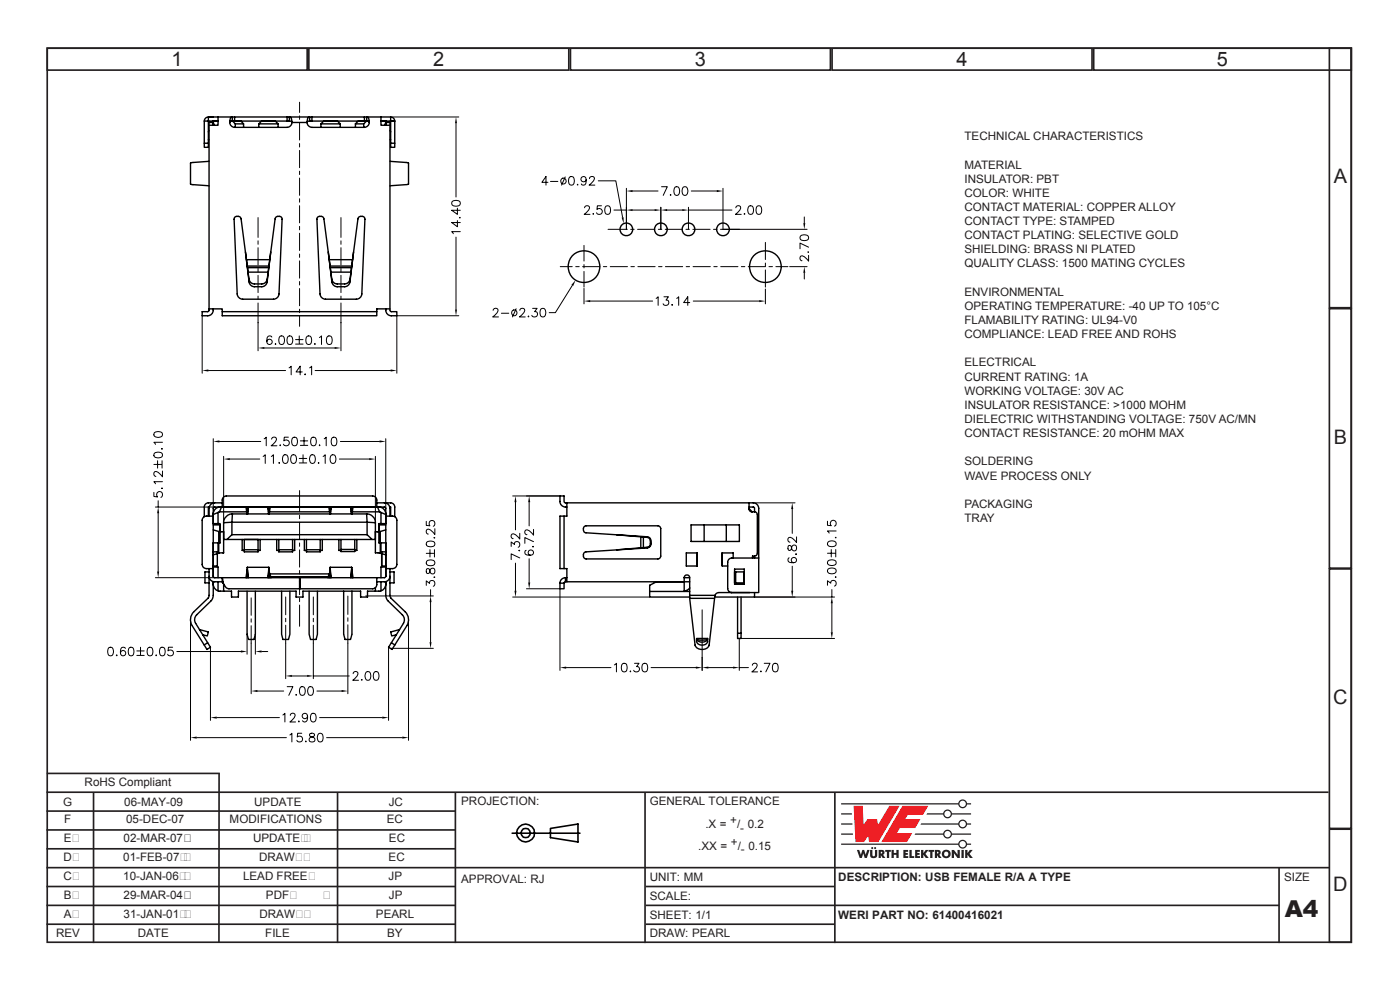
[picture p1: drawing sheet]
<svg xmlns="http://www.w3.org/2000/svg" width="297mm" height="210mm" viewBox="0 0 297 210" stroke-linecap="round" stroke-linejoin="round" font-family="sans-serif">
<g fill="none" stroke="#231f20" stroke-width=".35">
<path d="M10 10.2h276.7v189.7h-276.7zM10 10.2h55.2v4.7h-55.2zM65.5 10.2h55.2v4.7h-55.2zM121 10.2h55.2v4.7h-55.2zM176.5 10.2h55.2v4.7h-55.2zM232 10.2h54.7v4.7h-54.7zM282 10.2h4.7v55.1h-4.7zM282 65.5h4.7v55h-4.7zM282 120.7h4.7v55h-4.7zM9.8 168h272M9.8 176h86.7M9.8 172h86.7"/>
<path d="M9.9 164.1h36.7M19.8 168v32M46.5 164l-.1 36M71.6 168v32M96.6 168v32M136.8 168v32M177.1 168v32M282 175.9h4.7v24h-4.7zM9.8 192h86.7M9.8 188h86.7M9.8 196h86.7M9.8 184h272.2"/>
<path d="M9.8 180h86.7M137 192h134.3M137 188h40.1M137 196h40.1M271.3 184v16"/>
</g>
<g fill="none" stroke="#000" stroke-width=".34">
<path d="M108.6 176.7h14.4M116.8 175.7l5.8-.9v3.8l-5.8-.9z"/>
<circle cx="111.5" cy="176.7" r="1.88"/>
<circle cx="111.5" cy="176.7" r="1.02"/>
</g>
<g fill="#ee1d23">
<path d="M181.1 170.9h1.9l.2 4 .9-1.2h2l.2 1.3 2.4-4.1h2.1l-4.5 7.7h-1.9l-.2-1.3-.9 1.3h-1.8z"/>
<path d="M191.4 170.9h5.5l-1.1 1.9h-3.2l-.6 .9h3.3l-1.1 1.9h-3.3l-.6 1.1h3.2l-1.1 1.9h-5.4z"/>
</g>
<g fill="#231f20">
<path d="M181.8 180.3h.5l.3 1 .3-1h.4l.3 1 .4-1h.5l-.6 1.7h-.5l-.3-1-.3 1h-.4z"/>
<path d="M184.6 180.3h.5v1.2l.2 .1 .3-.1v-1.2h.5v1.1a.76 .76 0 0 1-.8 .6 .76 .76 0 0 1-.7-.6z"/>
<path d="M187.8 180.3h1.2v.4h-.4v1.3h-.5l.1-1.3h-.4z"/>
<path d="M189.1 180.3h.5v.6h.6v-.6h.5l-.1 1.7h-.4v-.7h-.6v.7h-.5z"/>
<path d="M191.6 180.3h1.1v.4h-.6v.2h.5v.4h-.5v.3h.6v.4h-1.1z"/>
<path d="M192.9 180.3h.5v1.3h.5v.4h-1z"/>
<path d="M194.1 180.3h1v.4h-.5v.2h.5v.4h-.5v.3h.6v.4h-1.1z"/>
<path d="M195.4 180.3h.5v.7l.5-.7h.6l-.7 .8 .7 .9h-.6l-.5-.7v.7h-.5z"/>
<path d="M197 180.3h1.2v.4h-.4v1.3h-.5v-1.3h-.3z"/>
<path d="M201.9 180.3h.5l.8 1-.1-1h.5v1.7h-.5l-.7-1.1v1.1h-.5z"/>
<path d="M204 180.3h.5v1.7h-.5z"/>
<path d="M204.7 180.3h.5v.7l.5-.7h.6l-.6 .8 .7 .9h-.6l-.6-.7v.7h-.5z"/>
<circle cx="185" cy="179.9" r=".22"/>
<circle cx="185.7" cy="179.9" r=".22"/>
</g>
<g fill="#231f20">
<path d="M186.4 180.3h.5a.55 .55 0 0 1 .7 .3 .55 .55 0 0 1-.3 .7l.5 .7h-.5l-.4-.6v.6h-.5zM186.9 180.7v.3h.2v-.2z" fill-rule="evenodd"/>
<path d="M198.3 180.3h.6a.55 .55 0 0 1 .6 .3 .55 .55 0 0 1-.2 .7l.4 .7h-.5l-.4-.6v.6h-.5zM198.8 180.7v.3h.2l.1-.2z" fill-rule="evenodd"/>
<path d="M199.8 181.1a.95 .95 0 0 1 1.9 0 .95 .95 0 0 1-1.9 0zM200.3 181.2a.5 .5 0 0 0 1 0 .5 .5 0 0 0-1 0z" fill-rule="evenodd"/>
</g>
<path d="M178.4 176.9h2.6M178.4 174.8h2.4M178.4 172.6h2.3" fill="none" stroke="#231f20" stroke-width=".27"/>
<g fill="#231f20">
<path d="M203.5 170.5a.7 .7 0 0 1 1.4 0 .7 .7 0 0 1-1.4 0zM178.4 170.4h24.9a.94 .94 0 0 1 .9-.8 .94 .94 0 0 1 1 .8h.8v.2h-.8a.94 .94 0 0 1-1 .9 .94 .94 0 0 1-.9-.9h-24.9z" fill-rule="evenodd"/>
<path d="M200.3 172.6a.7 .7 0 0 1 1.4 0 .7 .7 0 0 1-1.4 0zM196.7 172.5h3.4a.94 .94 0 0 1 .9-.8 .94 .94 0 0 1 1 .8h4v.3h-4a.94 .94 0 0 1-1 .8 .94 .94 0 0 1-.9-.8h-3.6z" fill-rule="evenodd"/>
<path d="M203.5 174.8a.7 .7 0 0 1 1.4 0 .7 .7 0 0 1-1.4 0zM195.4 174.7h7.9a.94 .94 0 0 1 .9-.9 .94 .94 0 0 1 1 .9h.8v.2h-.8a.94 .94 0 0 1-1 .8 .94 .94 0 0 1-.9-.8h-8z" fill-rule="evenodd"/>
<path d="M200.3 176.9a.7 .7 0 0 1 1.4 0 .7 .7 0 0 1-1.4 0zM194.2 176.8h5.9a.94 .94 0 0 1 .9-.8 .94 .94 0 0 1 1 .8h4v.3h-4a.94 .94 0 0 1-1 .8 .94 .94 0 0 1-.9-.8h-6.1z" fill-rule="evenodd"/>
<path d="M203.5 179.1a.7 .7 0 0 1 1.4 0 .7 .7 0 0 1-1.4 0zM178.4 178.9h24.9a.94 .94 0 0 1 .9-.8 .94 .94 0 0 1 1 .8h.8v.3h-.8a.94 .94 0 0 1-1 .8 .94 .94 0 0 1-.9-.8h-24.9z" fill-rule="evenodd"/>
</g>
<g fill="none" stroke="#000" stroke-width=".21">
<path d="M63.5 21.7v2.2M63.5 24.6v.7M63.5 26v3.7M63.5 30.4v.8M63.5 31.9v3.7M63.5 36.3v.7M63.5 37.8v3.6M82.9 24.8h14.4M96.7 26.1v15.7M116.3 38.7h-1.3l.8-1.3v1.9M116.8 38.5h1.5M119.9 37.5l-.8 1.8"/>
<path d="M120.9 37.5a.6 .6 0 0 1 .9 .3 .92 .92 0 0 1-.7 1.5 1.14 1.14 0 0 1-.2-1.8zM122.5 39.1v.2zM124.4 38.1a.56 .56 0 0 1-.6 .5 .56 .56 0 0 1-.6-.6 .56 .56 0 0 1 .6-.6 .74 .74 0 0 1 .6 1.1l-.1 .4a.53 .53 0 0 1-.5 .4 .53 .53 0 0 1-.5-.3M125.1 37.9a.55 .55 0 0 1 .4-.5 .55 .55 0 0 1 .6 .3l-.4 .9-.7 .7h1.2M126.9 38.4h3.7l1.5 7.7M132.9 39.9v8.7M140.3 39.6h1.3l-.9 1.8M143.2 39.7a.58 .58 0 0 1 .9 .3 .93 .93 0 0 1-.6 1.4 1.2 1.2 0 0 1-.3-1.7zM145 39.7a.58 .58 0 0 1 .8 .3 .85 .85 0 0 1 .1 1 .85 .85 0 0 1-.9 .3 1.43 1.43 0 0 1 0-1.6zM153.4 39.9v8.7M54.7 46.2v4.2M54.7 51.1v.7"/>
<path d="M54.7 52.5v3.7M54.7 56.9v.8M54.7 58.4v3.7M63.5 42.1v.8M63.5 43.6v3.7M63.5 48v.8M63.5 49.5v3.6M63.5 53.9v.7M63.5 55.3v3.7M63.5 59.7v.8M72.3 46.2v4.2M72.3 51.1v.7"/>
<path d="M72.3 52.5v3.7M72.3 56.9v.8M72.3 58.4v3.7M95.9 42.8a1.16 1.16 0 0 1 1.7 .2v.2a1.04 1.04 0 0 1-1.8 0zM96.7 50.3v15.4M97 46.8v1.3l-1.2-.9h1.8M97 44.2v1.3l-1.2-.9h1.8M97.5 46.2h.1zM97.6 49.1h-1.8l.4 .5M118.9 56.6h2.5M122.1 56.6h.8M123.6 56.6h3.7"/>
<path d="M123.9 52.1v3.3M123.9 56.1v.7M123.9 57.6v3.3M124 44.1a.55 .55 0 0 1 .5-.5 .55 .55 0 0 1 .6 .4l-.4 .8-.8 .7h1.3M125.8 45.4h.1zM127.6 43.6h-.9l-.1 .8a.65 .65 0 0 1 1 0 .65 .65 0 0 1-.1 1 .65 .65 0 0 1-.9-.3M128 56.6h.7M128.5 43.7a.62 .62 0 0 1 .9 .3 .92 .92 0 0 1-.6 1.5 1.17 1.17 0 0 1-.3-1.8zM129 48.6h4.1M129.5 56.6h3.6M130.2 44.6h2.7M133.8 48.6h.7"/>
<path d="M133.8 56.6h.8M134.2 44.6h4.7M134.2 40.5h5.4M135.3 48.6h3.6M135.3 56.6h3.7M139.7 48.6h.7M139.7 56.6h.7M140.2 44v4.6M141.1 48.6h3.7M141.2 56.6h3.6M141.5 44.6h3.2M142.2 41.3h.1z"/>
<path d="M145.5 48.6h.7M145.6 56.6h.7M146.1 44.6h9.2M146.1 44v4.6M146.6 40.5h5.5M147 48.6h3.6M147 56.6h3.7M151.4 48.6h.7M151.4 56.6h.7M152.8 48.6h18.4M152.9 56.6h3.7M156.1 44.1a.53 .53 0 0 1 .5-.5 .53 .53 0 0 1 .5 .4l-.4 .8-.7 .7h1.3"/>
<path d="M157.3 56.6h.7M157.8 45.4h.2zM158.9 43.7a.6 .6 0 0 1 .9 .3 .92 .92 0 0 1-.6 1.5 1.14 1.14 0 0 1-.3-1.8zM160.6 43.7a.6 .6 0 0 1 .9 .3 .92 .92 0 0 1-.6 1.5 1.18 1.18 0 0 1-.3-1.8zM162.4 55.8v.8h-3.7M162.4 51.4v3.7M162.4 57.3v3.6M163.1 56.6h.8M164.6 56.6h2.6M167.5 56.6h3.7M169.8 50.1a1.14 1.14 0 0 1 1.7 .2v.2a1.04 1.04 0 0 1-1.8 0zM170.6 46v1.3"/>
<path d="M170.6 57.9v1.3M171.4 53.5h.1zM171.5 54.2v1.2l-.6-.7-.9-.4a.55 .55 0 0 0-.3 .5 .55 .55 0 0 0 .4 .5M171.5 52.4l-1.8-.8v1.2M42.9 67v12.2M44.2 78.6h16.4M54.7 62.8v.7M54.7 64.3v10.1M56.1 73.8h14.9M57.7 71.5a.54 .54 0 0 0-.5-.3 .54 .54 0 0 0-.5 .4 1.42 1.42 0 0 0 .1 1.4l.4 .1a.57 .57 0 0 0 .5-.6 .57 .57 0 0 0-.5-.6 .57 .57 0 0 0-.6 .6M58.4 73h.1zM59.4 71.3a.59 .59 0 0 1 .9 .3 .92 .92 0 0 1-.6 1.5 1.18 1.18 0 0 1-.3-1.8z"/>
<path d="M61.1 71.3a.59 .59 0 0 1 .9 .3 .86 .86 0 0 1 .1 1 .86 .86 0 0 1-1 .4 1.44 1.44 0 0 1 0-1.7zM61.3 78l.5-.3v1.8M62.7 72h1.6M62.7 73h1.6M63.5 71.3v1.5M63.5 61.2v3.7M63.5 65.6v.7M63.5 67v2.2M64.1 78.9h-1.3l.9-1.2v1.8M64.6 79.4h.2zM65.2 71.3a.6 .6 0 0 1 .8 .3 .92 .92 0 0 1-.6 1.5 1.14 1.14 0 0 1-.2-1.8zM65.7 78l.4-.3v1.8"/>
<path d="M66.7 73h.2zM66.9 78.6h16M67.8 71.6l.4-.3v1.8M69.5 71.3a.6 .6 0 0 1 .9 .3 .92 .92 0 0 1-.6 1.5 1.14 1.14 0 0 1-.3-1.8zM72.3 62.8v.7M72.3 64.3v10.1M97.3 67h-13.1v12.2M104.6 65.8a.54 .54 0 0 1 .5-.4 .54 .54 0 0 1 .6 .4l-.5 .8-.7 .6h1.3M106.4 66.4h1.5M109.5 65.5l-.8 1.7M110.3 65.8a.54 .54 0 0 1 .5-.4 .54 .54 0 0 1 .5 .3l-.4 .9-.7 .6h1.2M112 67.1h.2z"/>
<path d="M113 65.4h.9l-.5 .7a.6 .6 0 0 1 .5 1 .6 .6 0 0 1-1.1-.2M114.8 65.5a.59 .59 0 0 1 .9 .2 .86 .86 0 0 1 .1 1.1 .86 .86 0 0 1-1 .3 1.44 1.44 0 0 1 0-1.6zM121.4 60.5l-3.6 5.8h-1.3M123.9 61.2v3.3M125.2 63.9h13.3M139.2 63.3l.4-.3v1.8M140.8 63h1l-.5 .7a.6 .6 0 0 1 .4 .9 .6 .6 0 0 1-1-.2M142.5 64.7h.2zM143.6 63.3l.4-.3v1.8M146.3 64.2h-1.3l.9-1.2v1.8M147.1 63.9h14M162.4 61.3v3.2"/>
<path d="M32.6 98.5h1.6M32.7 96.2a1.18 1.18 0 0 1 1.8 .2v.2a1.06 1.06 0 0 1-1.9 0zM32.7 91.8a1.16 1.16 0 0 1 1.8 .3v.2a1.04 1.04 0 0 1-1.9 0zM33.4 97.7v1.6M34.4 95.1v.2zM34.4 97.7v1.6M34.5 99.9v1.2l-.7-.7-.8-.4a.55 .55 0 0 0-.4 .6 .55 .55 0 0 0 .5 .5M34.5 93.8h-1.9l.4 .5M45.2 93.1v14.7M46.6 93.6h8.7M47.4 96.8v14.1M48.8 97.4h6.3"/>
<path d="M55.8 96.8l.5-.3v1.8M56 93.1l.5-.4v1.9M57.6 96.8l.4-.3v1.8M57.6 93.2a.53 .53 0 0 1 .5-.5 .53 .53 0 0 1 .5 .4l-.4 .8-.7 .7h1.2M59.1 98.2h.2zM59.4 94.5h.1zM60.2 96.5a.58 .58 0 0 1 .9 .3 .93 .93 0 0 1-.7 1.5 1.2 1.2 0 0 1-.2-1.8zM61.2 92.7h-.9l-.1 .8a.66 .66 0 0 1 1 0 .66 .66 0 0 1-.1 1 .66 .66 0 0 1-1-.3M61.9 96.5a.61 .61 0 0 1 .9 .3 .93 .93 0 0 1-.6 1.5 1.18 1.18 0 0 1-.3-1.8zM62.2 92.8a.6 .6 0 0 1 .8 .3 .92 .92 0 0 1-.6 1.5 1.14 1.14 0 0 1-.2-1.8zM63.5 97.2h1.6M63.5 98.2h1.6"/>
<path d="M63.7 93.5h1.6M63.7 94.5h1.6M64.3 96.5v1.5M64.5 92.7v1.6M65.9 96.5a.59 .59 0 0 1 .9 .3 .93 .93 0 0 1-.6 1.5 1.16 1.16 0 0 1-.3-1.8zM66.2 92.8a.6 .6 0 0 1 .8 .3 .92 .92 0 0 1-.6 1.5 1.18 1.18 0 0 1-.2-1.8zM67.5 98.2h.2zM67.8 94.4v.2zM68.5 96.8l.5-.3v1.8M68.8 93.1l.4-.4v1.9M70.3 96.5a.59 .59 0 0 1 .9 .3 .93 .93 0 0 1-.6 1.5 1.16 1.16 0 0 1-.3-1.8zM70.5 92.8a.6 .6 0 0 1 .9 .3 .92 .92 0 0 1-.6 1.5 1.18 1.18 0 0 1-.3-1.8z"/>
<path d="M72 97.4h6.3M72.2 93.6h8.3M79.6 96.8v14.1M81.8 93.1v14.7M32.6 104.4v.9l.8 .1a.66 .66 0 0 1 0-1 .66 .66 0 0 1 1 .1 .66 .66 0 0 1-.3 1M33 107.6h12.7M33.6 106.2v1.4M33.6 108.9v12.3M34.4 103.5v.2zM34.5 102.2h-1.9l.4 .4M63.5 104.1v4.5M63.5 109.3v.7"/>
<path d="M63.5 110.8v3.6M63.5 115.2v.7M63.5 116.6v3.7M90.4 110.6v.8l.8 .1a.65 .65 0 0 1 0-.9 .65 .65 0 0 1 1 .1 .65 .65 0 0 1-.3 .9M90.4 117.4h1.6M90.5 119a1.14 1.14 0 0 1 1.8 .3v.2a1.04 1.04 0 0 1-1.9 0zM90.5 115a1.18 1.18 0 0 1 1.8 .3v.2a1.06 1.06 0 0 1-1.9 0zM91.2 116.6v1.6M92.2 114v.2zM92.2 116.6v1.6M92.3 112.1v1.3l-.7-.8-.9-.4a.55 .55 0 0 0-.3 .6 .55 .55 0 0 0 .5 .5M108.4 115.9v-.9l.7 .5a.6 .6 0 0 1 1-.5 .6 .6 0 0 1-.2 1.1"/>
<path d="M108.8 105.2h10M109.4 106.5v5.9M109.4 119.5v5.8M110.1 116.8h.2zM110.3 118.4l-1.9-.9v1.2M110.3 113.1v1.2l-.7-.7-.8-.4a.53 .53 0 0 0-.4 .6 .53 .53 0 0 0 .5 .5M111.6 116.7a.53 .53 0 0 0-.2 .8 1.07 1.07 0 0 0 1.8-.3 .57 .57 0 0 0-.6-.6 .57 .57 0 0 0-.6 .6 .57 .57 0 0 0 .6 .6M112.3 106.5v5.1M112.3 118.5v5.1M113 116h.2zM113.2 114.9l-1.9-.9v1.3M113.2 112.3v1.2l-.7-.7-.8-.4a.53 .53 0 0 0-.4 .6 .53 .53 0 0 0 .5 .4"/>
<path d="M159.8 106.7h8.9M167.2 115.8a.61 .61 0 0 0 .4 1l.3-.3a.65 .65 0 0 1 .2-.7 .65 .65 0 0 1 .8 0l.1 .3a.6 .6 0 0 1-.4 .7 .71 .71 0 0 1-.7-.8 .38 .38 0 0 0-.7-.2zM167.4 118.3a.52 .52 0 0 0-.3 .5 .52 .52 0 0 0 .4 .5 1.07 1.07 0 0 0 1.5-.5 .56 .56 0 0 0-.5-.6 .56 .56 0 0 0-.6 .6 .56 .56 0 0 0 .5 .6M168.1 108v5.1M168.9 117.4v.2zM169 113.9v1.2l-.7-.7-.8-.4a.53 .53 0 0 0-.4 .5 .53 .53 0 0 0 .5 .5M175.5 110.6v.8l.8 .1a.65 .65 0 0 1 0-1 .65 .65 0 0 1 1 .1 .65 .65 0 0 1-.3 1M175.5 117.4h1.6M175.6 119a1.18 1.18 0 0 1 1.8 .3v.2a1.08 1.08 0 0 1-1.9 0zM175.6 115a1.14 1.14 0 0 1 1.8 .3v.1a1.06 1.06 0 0 1-1.9 0zM176.3 116.6v1.5M177.3 113.9v.2z"/>
<path d="M177.3 116.6v1.5M177.4 112.6h-1.9l.4 .5M23.1 137.4a.59 .59 0 0 1 .9 .2 .86 .86 0 0 1 .1 1.1 .86 .86 0 0 1-1 .3 1.44 1.44 0 0 1 0-1.6zM24.7 139h.2zM26.6 137.5a.52 .52 0 0 0-.5-.2 .52 .52 0 0 0-.5 .3 1.48 1.48 0 0 0 .2 1.4l.3 .1a.56 .56 0 0 0 .6-.6 .56 .56 0 0 0-.6-.5 .56 .56 0 0 0-.5 .5M27.5 137.4a.59 .59 0 0 1 .8 .2 .92 .92 0 0 1-.6 1.5 1.16 1.16 0 0 1-.2-1.7zM29 138.1h1.6M29 139h1.6M29.8 137.3v1.6M31.5 137.4a.6 .6 0 0 1 .8 .2 .92 .92 0 0 1-.6 1.5 1.14 1.14 0 0 1-.2-1.7zM33 122.5h12.9M33 139h.2z"/>
<path d="M34.1 137.4a.59 .59 0 0 1 .9 .2 .92 .92 0 0 1-.7 1.5 1.18 1.18 0 0 1-.2-1.7zM36.6 137.3h-.9v.8a.65 .65 0 0 1 .9 0 .65 .65 0 0 1-.1 .9 .65 .65 0 0 1-.9-.2M37.5 138.2h13.6M40.4 131.5v25.5M44.6 137.3v15.5M52.4 134.5v4.3M53.3 126.8v3.7M53.3 131.3v.7M53.3 132.7v14.5M54.2 134.5v4.3M55.5 138.2h1.3M60.6 126.6v3.8"/>
<path d="M60.6 131.2v.7M60.6 132.6v11.4M63.5 121v.8M63.5 122.5v3.6M63.5 126.9v.7M63.5 128.3v4.5M66.5 126.6v3.8M66.5 131.2v.7M66.5 132.6v11.4M73.8 126.4v3.9M73.8 131.1v.7M73.8 132.5v14.7"/>
<path d="M77.6 126.4h14.3M82.4 137.3v15.5M82.8 137.5h9.1M86.7 131.5v25.5M90.4 124.2v-1l.7 .5a.61 .61 0 0 1 .9-.5 .61 .61 0 0 1 .2 1l-.3 .2M90.5 120.7a.69 .69 0 0 0 .2 1l.4-.3a.67 .67 0 0 1 .2-.7 .67 .67 0 0 1 .8-.1l.2 .7a.52 .52 0 0 1-.6 .5 .52 .52 0 0 1-.5-.6l-.1-.3a.38 .38 0 0 0-.6-.2zM91.3 125.1v1.3M91.3 127.7v8.5M92.2 122.4v.1zM108.8 126.6h29M111.7 124.9h7.1v17.3M149 129.4v12.8"/>
<path d="M156.8 135.4v6.8M157.2 135.4h19.8M160.1 126.6h16.9M168.1 120.1v5.2M175.5 124.1v-.9l.7 .5a.61 .61 0 0 1 1-.4 .61 .61 0 0 1-.2 1M175.6 120.7a1.16 1.16 0 0 1 1.8 .3v.2a1.06 1.06 0 0 1-1.9 0zM176.5 125.1v1.5M176.5 128v6.1M177.2 122.4h.2zM41.7 156.5h19.1M46 152.2h13.3M54.6 146.6h5.6"/>
<path d="M60 151.7l.4-.4v1.8M60.9 145.7h1.2l-.8 1.8M61.5 155.9l.4-.4v1.9M61.6 151.8a.53 .53 0 0 1 .4-.5 .53 .53 0 0 1 .6 .3l-.4 .9-.7 .6h1.2M61.9 143.4h3.3M62.7 147.4h.2zM63.3 153h.2zM63.8 145.7a.61 .61 0 0 1 .9 .3 .93 .93 0 0 1-.6 1.5 1.18 1.18 0 0 1-.3-1.8zM64 155.5h-.9v.8a.64 .64 0 0 1 .9 0 .64 .64 0 0 1-.1 1 .64 .64 0 0 1-.9-.3M64.9 157.2v.2zM65.2 151.9a.57 .57 0 0 1-.5 .5 .57 .57 0 0 1-.6-.5 .57 .57 0 0 1 .5-.6 .75 .75 0 0 1 .6 1.1v.4a.57 .57 0 0 1-.9 .2l-.1-.1M65.5 145.7a.59 .59 0 0 1 .9 .3 .93 .93 0 0 1-.6 1.5 1.16 1.16 0 0 1-.3-1.8z"/>
<path d="M65.8 155.6a.36 .36 0 0 0 .1 .6l.4 .1a.52 .52 0 0 1 .5 .5 .52 .52 0 0 1-.4 .6l-.7-.2a.55 .55 0 0 1 .4-.9l.4-.1 .2-.2v-.3l-.3-.1zM66.1 151.4a.58 .58 0 0 1 .9 .3 .93 .93 0 0 1-.6 1.4 1.2 1.2 0 0 1-.3-1.7zM66.5 143.4h7.6M67.2 146.6h5.3M67.6 155.6a.57 .57 0 0 1 .9 .3 .93 .93 0 0 1-.7 1.5 1.14 1.14 0 0 1-.2-1.8zM67.8 152.2h13.3M69.3 156.5h16.1M74.9 142.9a.52 .52 0 0 1 .5-.5 .52 .52 0 0 1 .5 .4l-.4 .9-.7 .6h1.3M76.7 144.2h.1zM77.7 142.5a.59 .59 0 0 1 .9 .3 .93 .93 0 0 1-.6 1.5 1.16 1.16 0 0 1-.3-1.8zM79.4 142.5a.58 .58 0 0 1 .9 .3 .93 .93 0 0 1-.6 1.5 .99 .99 0 0 1-.4-1.5zM120.1 141.6h9.5"/>
<path d="M130.3 141l.5-.3v1.8M132.1 140.8a.6 .6 0 0 1 .9 .2 .92 .92 0 0 1-.7 1.5 1.14 1.14 0 0 1-.2-1.7zM133.7 142.4h.1zM134.6 140.7h1l-.5 .7a.61 .61 0 0 1 .5 .9 .61 .61 0 0 1-1 .1l-.2-.2M136.4 140.8a.6 .6 0 0 1 .9 .2 .92 .92 0 0 1-.6 1.5 1.14 1.14 0 0 1-.3-1.7zM138.1 141.6h9.5M150.3 141.6h5.2M156.8 141.6h2M159.6 141.1a.53 .53 0 0 1 .5-.4 .53 .53 0 0 1 .5 .3l-.4 .9-.7 .6h1.2M161.3 142.4h.2zM162.1 140.7h1.3l-.9 1.8M164.1 140.8a.6 .6 0 0 1 .9 .2 .92 .92 0 0 1-.6 1.5 1.14 1.14 0 0 1-.3-1.7z"/>
<circle cx="119.5" cy="38.4" r=".61"/>
<circle cx="109.1" cy="66.3" r=".6"/>
</g>
<g fill="#000">
<path d="M96.7 24.8l.3 1.3h-.5zM131.9 46.2l.4-.1v1.3zM132.9 44.6l1.3-.3v.5zM132.9 40.5l1.3-.2v.5zM138.9 44.3l1.3 .3-1.3 .2zM140.2 44.6l1.3-.3v.5zM144.7 44.3l1.4 .3-1.4 .2zM152.1 40.3l1.3 .2-1.3 .3zM170.6 56.6l.2 1.3h-.4zM170.4 47.3h.4l-.2 1.3zM42.9 78.6l1.3-.2v.4zM54.7 73.8l1.4-.2v.4z"/>
<path d="M71 73.6l1.3 .2-1.3 .2zM82.9 78.4l1.3 .2-1.3 .2zM96.5 65.7h.5l-.3 1.3zM122.1 59.4l-.5 1.2-.4-.2zM123.9 63.9l1.3-.2v.4zM161.1 63.7l1.3 .2-1.3 .2zM45.2 93.6l1.4-.2v.5zM47.4 97.4l1.4-.2v.4zM78.3 97.2l1.3 .2-1.3 .2zM80.5 93.4l1.3 .2-1.3 .3zM33.6 107.6l.2 1.3h-.5zM109.4 105.2l.2 1.3h-.5z"/>
<path d="M112.3 105.2l.2 1.3h-.5zM168.1 106.7l.2 1.3h-.5zM33.3 121.2h.5l-.2 1.3zM51.1 138l1.3 .2-1.3 .2zM54.2 138.2l1.3-.2v.4zM91.1 136.2h.5l-.3 1.3zM91.3 126.4l.3 1.3h-.5zM109.1 125.3h.5l-.2 1.3zM112 123.6h.5l-.2 1.3zM167.8 125.3h.5l-.2 1.3zM176.2 134.1h.5l-.2 1.3zM176.5 126.6l.2 1.4h-.5z"/>
<path d="M40.4 156.5l1.3-.3v.5zM44.6 152.2l1.4-.2v.4zM53.3 146.6l1.3-.2v.4zM60.6 143.4l1.3-.2v.4zM65.2 143.2l1.3 .2-1.3 .2zM72.5 146.4l1.3 .2-1.3 .2zM81.1 152l1.3 .2-1.3 .2zM85.4 156.2l1.3 .3-1.3 .2zM118.8 141.6l1.3-.2v.4zM147.6 141.4l1.4 .2-1.4 .2zM149 141.6l1.3-.2v.4zM155.5 141.4l1.3 .2-1.3 .2z"/>
</g>
<g fill="none" stroke="#000" stroke-width=".3">
<path d="M43.3 30.4h.9M44.2 24.8v6.4h-.9v-5.5M44.2 29.6h.2M44.4 34.2l-4 .4v4.5l4 .4M44.4 25.7v40.1l-.3 .3h-1.2v.9h1.2a1.23 1.23 0 0 0 1.1-1.5M44.4 26h.8M44.4 24.8h.8M44.4 27.7l-.2 .3M45.2 25.7l.3 .9M45.2 25.7h1.1h-3a.88 .88 0 0 1 .9-.9h38.7a.88 .88 0 0 1 .8 .9v5.5h-.8v-5.5M45.2 25.7v.9M46.3 24.8v1.8h-1.9"/>
<path d="M48.8 26a1.03 1.03 0 0 0 1 1h11.1l.7-.3 .3-.7M48.8 25.7h2.3l.6 .6h-1.8M49.3 25.7v-.9l-.4 .3-.1 .9M49.3 25.7l.6 .6M49.8 24.8v.9M49.9 26.3v.7M51.7 26.3v.7M54.9 26.3h4.1M59 26.3l-.6-.6h-2.9l-.6 .6v.7M59 26.3v.7M60.9 24.8v.9M61.4 25.7h-12.2h-.3l-.1 .3"/>
<path d="M61.4 25.7v-.9a.95 .95 0 0 1 .5 1.2M61.4 25.7l.4 .1 .1 .2M61.9 26h3.3M65.2 26a1.03 1.03 0 0 0 1 1h11.1a1.05 1.05 0 0 0 1-1M65.7 25.7l-.5 .1v.2M65.7 25.7v-.9a.95 .95 0 0 0-.5 1.2M65.7 25.7h12.1M66.2 24.8v.9M68.1 26.3h4.1M68.7 25.7l-.6 .6v.7M71.6 25.7l.6 .6M72.2 26.3v.7"/>
<path d="M75.4 26.3h1.8M75.4 26.3v.7M77.3 24.8v.9M77.8 25.7l-.6 .6v.7M77.8 25.7v-.9l.4 .3 .1 .9M77.8 25.7h.4l.1 .3M78.3 25.7h-2.3l-.6 .6M80.8 24.8v1.8h1.9M81.6 26.6l.2-.9v.9M81.8 26h.9M82.7 34.2l4 .4v4.5l-4 .4M82.7 25.7v40.1l.3 .3h1.2v.9h-1.2a1.23 1.23 0 0 1-1.2-1.5"/>
<path d="M82.7 29.6h.2M82.7 27.7l.2 .3M82.9 24.8v.9h.8h-2.9M82.9 30.4h.8M49.8 46.1l.4-.2h.6l.3 .5 1.7 12.8a1.19 1.19 0 0 0 1.2 1h1.5a1.16 1.16 0 0 0 1.2-1l1.7-12.8a.76 .76 0 0 1 .7-.5 .76 .76 0 0 1 .7 .6l-.6 15.8a1.18 1.18 0 0 1-1.2 1.2h-6.5a1.18 1.18 0 0 1-1.2-1.2l-.6-15.8zM52.1 53.5l.7 6.3a1.16 1.16 0 0 0 1.2 1h1.5a1.16 1.16 0 0 0 1.2-1l.7-6.3M52.3 55.1h4.9M52.5 56.4h4.6M52.5 56.8h4.5M52.6 57.7h4.3M67.4 46.1l.4-.2h.6l.3 .5 1.7 12.8a1.19 1.19 0 0 0 1.2 1h1.5a1.16 1.16 0 0 0 1.2-1l1.6-12.8a.76 .76 0 0 1 .8-.5 .76 .76 0 0 1 .7 .6l-.6 15.8a1.18 1.18 0 0 1-1.2 1.2h-6.5a1.18 1.18 0 0 1-1.2-1.2l-.7-15.8zM69.6 53.5l.8 6.3a1.16 1.16 0 0 0 1.2 1h1.5a1.16 1.16 0 0 0 1.1-1l.8-6.3"/>
<path d="M69.9 55.1h4.9M70 56.4h4.6M70.1 56.8h4.5M70.2 57.7h4.3M44.4 65.5h2.7v1.5h32.8v-1.5h2.8M47.1 66.1h32.8M44.4 107.6h-.2v1.9M45.2 109.5h-1.4a.88 .88 0 0 0-.9 .8v9.4a.89 .89 0 0 0 .9 .9h1.4M45.2 111.1h1.5v4.1h-1.5M45.2 111.3h1.5v1.5M45.2 112.4l1.2 .3M45.4 107.6h36.3l.1 .2v14.6l-.3 .1h-36.1l-.2-.3v-14.4z"/>
<path d="M45.5 106.7a1.18 1.18 0 0 0-1.1 1.1v1.7M46.1 117.1v3.2M46.3 108.7v2.4M46.3 115.2v1.9h-1.1M46.4 112.8h1M46.4 112.7v4.7l-1.2 .3M46.6 108.6h6M46.6 108.6l-1.4 .5M46.7 107.6a1.44 1.44 0 0 0-1.5 1.4M47 107.6l-.4 1M47.1 107.6l.1-1.8a.87 .87 0 0 1 .8-.6h31.1a.88 .88 0 0 1 .8 .9v1.5M47.1 106.7h-2.9a.88 .88 0 0 0-.9 .9v2"/>
<path d="M47.4 110.9v6.4h-1M47.4 114.4h32.2M49.2 110.8h28.7v2.6M49.2 113.4h28.7M49.2 110.8v2.6M49.2 113.4l-1.1 1M49.3 109a1.87 1.87 0 0 0-1.9 1.9l1.8-.1M49.3 109h28.5M49.3 109l-.1 1.8M51.4 114.4v2.4h.4M51.8 114.4h2.9v2.7h-2.9zM51.8 116.6h2.9"/>
<path d="M52.2 107.6l.2 1.3M52.3 107.6l.1 .4M52.4 108.9h.1M52.4 108h.2M52.4 108v.9M52.4 108.4v.5M52.6 107.6l-.1 1.4M53 107.6l-.4 .1-.1 1.3M55.2 114.4v2.4h-.5M56.5 107.6l.4 .1 .1 1.3M56.9 107.6l.1 1.4M56.9 108.6h13.2"/>
<path d="M56.9 108h.2M57.1 108.9h.1M57.1 108.4v.5M57.1 108v.9M57.2 107.6l-.1 .4M57.3 107.6l-.2 1.3M58.7 114.4v2.4h.4M59.1 114.4v2.7h3v-2.7M59.1 116.6h3M62.5 114.4v2.4h-.4M64.6 114.4v2.4h.4M65 114.4v2.7h2.9v-2.7"/>
<path d="M65 116.6h2.9M68.4 114.4v2.4h-.5M69.8 107.6l.2 1.3M69.9 107.6l.1 .4M70 108v.9M70 108.9h.1M70 108h.1M70.2 107.6l-.2 1.4M70.5 107.6l-.3 .1-.1 1.3M71.9 114.4v2.4h.4M72.3 114.4v2.6h3v-2.6M72.3 116.6h3"/>
<path d="M74.1 107.6l.3 .1 .2 1.3M74.5 107.6l.1 1.4M74.5 108.6h6M74.5 108h.2M74.6 108.9h.1M74.6 108.4v.5M74.7 108l-.1 .9M74.7 108v.9M74.7 107.6v.4M74.9 107.6l-.2 1.3M75.7 114.4v2.4h-.4M77.8 109a1.85 1.85 0 0 1 1.8 1.9"/>
<path d="M77.8 109l.1 1.8 1.7 .1M77.9 113.4l1 1M79.6 110.9v6.4h1.1M79.9 106.7h3a.88 .88 0 0 1 .8 .9v2M80.1 107.6l.4 1M80.4 107.6a1.44 1.44 0 0 1 1.4 1.4M80.5 108.6l1.3 .5M80.7 112.8h-1.1M80.7 112.7v4.7l1.1 .3M80.8 115.2v1.9h1M80.8 108.7v2.4M81 117.1v3.2"/>
<path d="M81.5 106.7a1.17 1.17 0 0 1 1.2 1.1v1.7M81.8 109.5h1.5a.88 .88 0 0 1 .9 .8v9.4a.89 .89 0 0 1-.9 .9h-1.5M81.8 111.3h-1.4v1.5M81.8 112.4l-1.1 .3M81.8 111.1h-1.4v4.1h1.4M82.7 107.6h.2v1.9M119.7 109.5v11.1M120.3 107.6a1.23 1.23 0 0 1-1.5-1.2v-1.2h.9v1.2l.3 .3h39.8a1.17 1.17 0 0 1 1.2 1.1v17.9h-5.9M120.3 106.7v2.8h-1.5v11.1h1.5v2.8M123.9 111.7l.4-.2 15.5 .1 .4 .5v5.9a.62 .62 0 0 1-.6 .6h-15.3a.78 .78 0 0 1-.5-.8 .78 .78 0 0 1 .5-.7l13-.9a1.25 1.25 0 0 0 .9-1.2 1.25 1.25 0 0 0-.9-1.1l-13-.9a.82 .82 0 0 1-.4-1.3zM130.8 113.4l6.5 .6a.74 .74 0 0 1 .7 .7 1.1 1.1 0 0 1-.4 1.3l-6.8 .6M135.9 113.9v2.3"/>
<path d="M136.5 113.9v2.2M145.6 117.3h2.3v2.8h-2.3zM146.6 111.3h10.3v3.6h-10.3zM147.9 117.3v2.8M149.4 111.3v3.6M153.2 117.3v2.8M154.1 111.3v3.6M155.5 118.4v-1.1h-2.3v2.8h1.2M158.9 106.7v1.3a.58 .58 0 0 0 .6 .6h.6M158.9 107.6l1.1 .1 .1 .9M158.9 107.9l.7 .7M160.1 108.6a.58 .58 0 0 1 .6 .6v8.2a.74 .74 0 0 1-1.1 .5v.5"/>
<path d="M160.1 117.9v.5M161 118.4h-5.8a.88 .88 0 0 0-.8 .9v5.5l.1 .5 .7 .4M42.3 133.5l1.9 .6-.2 .8-1-.3M44.1 136.3l-.8 .5M44.4 120.6l-.1 5.9-.2 .4-3 2.9a2.35 2.35 0 0 0-.3 2.9l3.1 5.1 .7-.5-3.1-5.1a1.43 1.43 0 0 1 .2-1.8l3-2.9 .4-.5 .1-.7v-2.9M44.4 122.2v.3M44.4 121.3h-.9v2.3h.9M44.4 122.5a1.17 1.17 0 0 0 1.1 .9h1.6M45.2 123.9a1.47 1.47 0 0 0 1.5 1.5h2.4v1.2h1.5M45.2 120.1h.9M45.2 120.3h1.1v2.2M46.3 123.4v1.9"/>
<path d="M47.1 123.4v-.9l.2 1.2M47.1 123.4l.2 .3M47.4 123.9v1.5M47.4 124.1h.2M52.4 121.2h.1M52.4 122h.2M52.4 122l-.1 .5M52.4 121.2l-.2 1.3M52.4 125.4v9.1l.3 1.1h1.2l.3-1.1v-9.1M52.4 122l.1-1.1 .1 1.6M52.4 121.2v.8M52.4 121.2v.5"/>
<path d="M52.5 120.3l-.1 .9M52.5 120.3h4.5v.1M52.5 120.3l.1 2.2M56.9 122h.2M57 120.4l.1 1.3M57 121l.1 1M57 120.9v.1M57 120.4l-.1 2.1M57 121l-.1 1.5M57.1 121.2h.1M57.1 121.2v.8M57.1 122l.1 .5"/>
<path d="M57.1 121.2l.2 1.3M57.2 121.7h12.7M57.2 122.1l.3 .2v.2M57.5 122.3h12M59.7 125.4v9.1l.3 1.1h1.2l.3-1.1v-9.1M63.5 122.5v2.4h-14.9l-.6-.2-.7-1M63.5 123.4h.2M63.7 122.5v2.4h15.4a.89 .89 0 0 0 .8-.9v-1.5M65.6 125.4v9.1l.3 1.1h1.2l.2-1.1v-9.1M69.8 122.1l-.3 .2v.2M70 122v-1.1l.2 1.6M70 121.2h.1"/>
<path d="M70 122h.1M70 122l-.1 .5M70 121.2l-.2 1.3M70 121.2v.8M70 120.3v.9M70 120.3h4.6v.1M70 120.3l.2 2.2M72.9 125.4v9.1l.3 1.1h1.2l.3-1.1v-9.1M74.5 122h.2M74.6 121h.1M74.6 120.4v.8M74.6 120.4l-.2 2.1"/>
<path d="M74.6 121l-.1 1.5M74.6 121l.1 1M74.6 121.2v.5M74.6 121.2h.1M74.7 121.2v.8M74.7 122v.5M74.7 121.2l.2 1.3M79.6 124.7v.7M80.8 123.4v1.9M81 120.1h.8M81.8 123.9a1.47 1.47 0 0 1-1.4 1.5h-2.4v1.2h-1.5v-1.2h-12.2v1.2h-1.5v-1.2h-12.2v1.2M81.8 120.3h-1v2.2"/>
<path d="M82.7 122.5h.1M82.7 120.6v5.9l.3 .4 3 2.9a2.35 2.35 0 0 1 .3 2.9l-3.1 5.1-.8-.5 3.2-5.1a1.49 1.49 0 0 0-.2-1.8l-3-2.9-.4-.5-.2-.7v-2.9M82.7 122.2a1.17 1.17 0 0 1-1.2 1.2h-1.6M82.7 121.3h.9v2.3h-.9M83 136.3l.8 .5M84.8 133.5l-1.9 .6 .2 .8 1-.3M118.8 123.7v1.2h.9v-1.2M120 122.5a1.16 1.16 0 0 0-1.2 1.2M120 123.4h26.3M120.3 122.5h-.3v.9l-.3 .3h-.9M137.8 125.5h8.5M139.3 123.4l-1.5 .7v2.5h8.5"/>
<path d="M145.1 122.5h1.2v4.4M145.1 122.5l.2-.3 .3-.2 .6 .2 .1 .3M145.1 122.5v3M146.3 126.9h5.3M146.3 126.3h5.4M146.3 124.7l-.5 .4-.7 .3M147.8 135.4h2.3a1.2 1.2 0 0 1-1.2 1.5 1.2 1.2 0 0 1-1.1-1.5zM147.8 135.6l.7 .2 1.5-.1M147.8 135.6v.1a1.4 1.4 0 0 0 2.3-.1M150.1 135.6l-.1 .1M155.8 120.7h2.1v3.2h-2.1zM155.8 121.3h2v2.3h-2"/>
<path d="M156.1 121.3v2.3M156.5 126.6v8.8h.7v-8.8M156.5 134.3h.7M159.1 125.7h-6.6a.87 .87 0 0 0-.9 .8l-1.2 10.3a1.67 1.67 0 0 1-1.5 1 1.67 1.67 0 0 1-1.4-1l-1.2-9.9M160.1 125.7v.9h-8.5"/>
<circle cx="123.9" cy="56.6" r="3.4"/>
<circle cx="132.9" cy="48.7" r="1.35"/>
<circle cx="140.2" cy="48.7" r="1.35"/>
<circle cx="146.1" cy="48.7" r="1.35"/>
<circle cx="153.4" cy="48.7" r="1.35"/>
<circle cx="162.4" cy="56.6" r="3.4"/>
</g>
<text font-size="4.9" fill="#231f20" x="272.6" y="194.5">A4</text>
<g font-size="4.2" fill="#231f20">
<text x="36.4" y="14">1</text>
<text x="91.9" y="14">2</text>
<text x="147.4" y="14">3</text>
<text x="202.9" y="14">4</text>
<text x="258.2" y="14">5</text>
<text x="282.9" y="38.8">A</text>
<text x="282.9" y="94.1">B</text>
<text x="282.8" y="149.3">C</text>
<text x="282.8" y="189">D</text>
</g>
<g font-size="2.5" fill="#231f20">
<text x="204.6" y="29.8">TECHNICAL CHARACTERISTICS</text>
<text x="204.6" y="35.7">MATERIAL</text>
<text x="204.6" y="38.7">INSULATOR: PBT</text>
<text x="204.6" y="41.7">COLOR: WHITE</text>
<text x="204.6" y="44.7">CONTACT MATERIAL: COPPER ALLOY</text>
<text x="204.6" y="47.7">CONTACT TYPE: STAMPED</text>
<text x="204.6" y="50.7">CONTACT PLATING: SELECTIVE GOLD</text>
<text x="204.6" y="53.7">SHIELDING: BRASS NI PLATED</text>
<text x="204.6" y="56.7">QUALITY CLASS: 1500 MATING CYCLES</text>
<text x="204.6" y="62.7">ENVIRONMENTAL</text>
<text x="204.6" y="65.7">OPERATING TEMPERATURE: -40 UP TO 105°C</text>
<text x="204.6" y="68.7">FLAMABILITY RATING: UL94-V0</text>
<text x="204.6" y="71.7">COMPLIANCE: LEAD FREE AND ROHS</text>
<text x="204.6" y="77.7">ELECTRICAL</text>
<text x="204.6" y="83.7">WORKING VOLTAGE: 30V AC</text>
<text x="204.6" y="80.7">CURRENT RATING: 1A</text>
<text x="204.6" y="86.7">INSULATOR RESISTANCE: &gt;1000 MOHM</text>
<text x="204.6" y="89.7">DIELECTRIC WITHSTANDING VOLTAGE: 750V AC/MN</text>
<text x="204.6" y="92.7">CONTACT RESISTANCE: 20 mOHM MAX</text>
<text x="204.6" y="98.7">SOLDERING</text>
<text x="204.6" y="101.7">WAVE PROCESS ONLY</text>
<text x="204.6" y="107.7">PACKAGING</text>
<text x="204.6" y="110.7">TRAY</text>
<text x="17.9" y="166.8">RoHS Compliant</text>
<text x="13.4" y="171">G</text>
<text x="26.3" y="170.9">06-MAY-09</text>
<text x="53.9" y="170.9">UPDATE</text>
<text x="82.5" y="170.9">JC</text>
<text x="97.8" y="170.8">PROJECTION:</text>
<text x="137.8" y="170.8">GENERAL TOLERANCE</text>
<text x="13.5" y="178.7">E</text>
<text x="13.6" y="174.6">F</text>
<text x="26.2" y="178.7">02-MAR-07</text>
<text x="26.8" y="174.6">05-DEC-07</text>
<text x="48.7" y="174.6">MODIFICATIONS</text>
<text x="53.7" y="178.7">UPDATE</text>
<text x="82.1" y="174.6">EC</text>
<text x="82.5" y="178.7">EC</text>
<text x="149.6" y="175.6">.X =</text>
<text x="154.9" y="174.8">+</text>
<text x="155.1" y="179.4">+</text>
<text x="156.4" y="175.6">/ 0.2</text>
<text x="157" y="176.4">-</text>
<text x="13.5" y="182.7">D</text>
<text x="26.2" y="182.7">01-FEB-07</text>
<text x="55" y="182.7">DRAW</text>
<text x="82.4" y="182.7">EC</text>
<text x="148.1" y="180.2">.XX =</text>
<text x="156.5" y="180.2">/ 0.15</text>
<text x="157.2" y="181">-</text>
<text x="13.5" y="186.7">C</text>
<text x="13.5" y="190.8">B</text>
<text x="26.2" y="186.7">10-JAN-06</text>
<text x="26.2" y="190.8">29-MAR-04</text>
<text x="51.6" y="186.7">LEAD FREE</text>
<text x="56.4" y="190.8">PDF</text>
<text x="82.4" y="186.7">JP</text>
<text x="82.5" y="190.8">JP</text>
<text x="97.8" y="187.3">APPROVAL: RJ</text>
<text x="137.8" y="186.8">UNIT: MM</text>
<text x="137.8" y="190.9">SCALE:</text>
<text x="177.8" y="186.8">DESCRIPTION: USB FEMALE R/A A TYPE</text>
<text x="272.4" y="186.8">SIZE</text>
<text x="13.5" y="194.8">A</text>
<text x="26.2" y="194.8">31-JAN-01</text>
<text x="55" y="194.8">DRAW</text>
<text x="79.8" y="194.8">PEARL</text>
<text x="137.8" y="194.8">SHEET: 1/1</text>
<text x="177.8" y="194.8">WERI PART NO: 61400416021</text>
<text x="11.9" y="198.8">REV</text>
<text x="29.2" y="198.8">DATE</text>
<text x="56.3" y="198.8">FILE</text>
<text x="82.1" y="198.8">BY</text>
<text x="137.8" y="198.8">DRAW: PEARL</text>
</g>
</svg>
